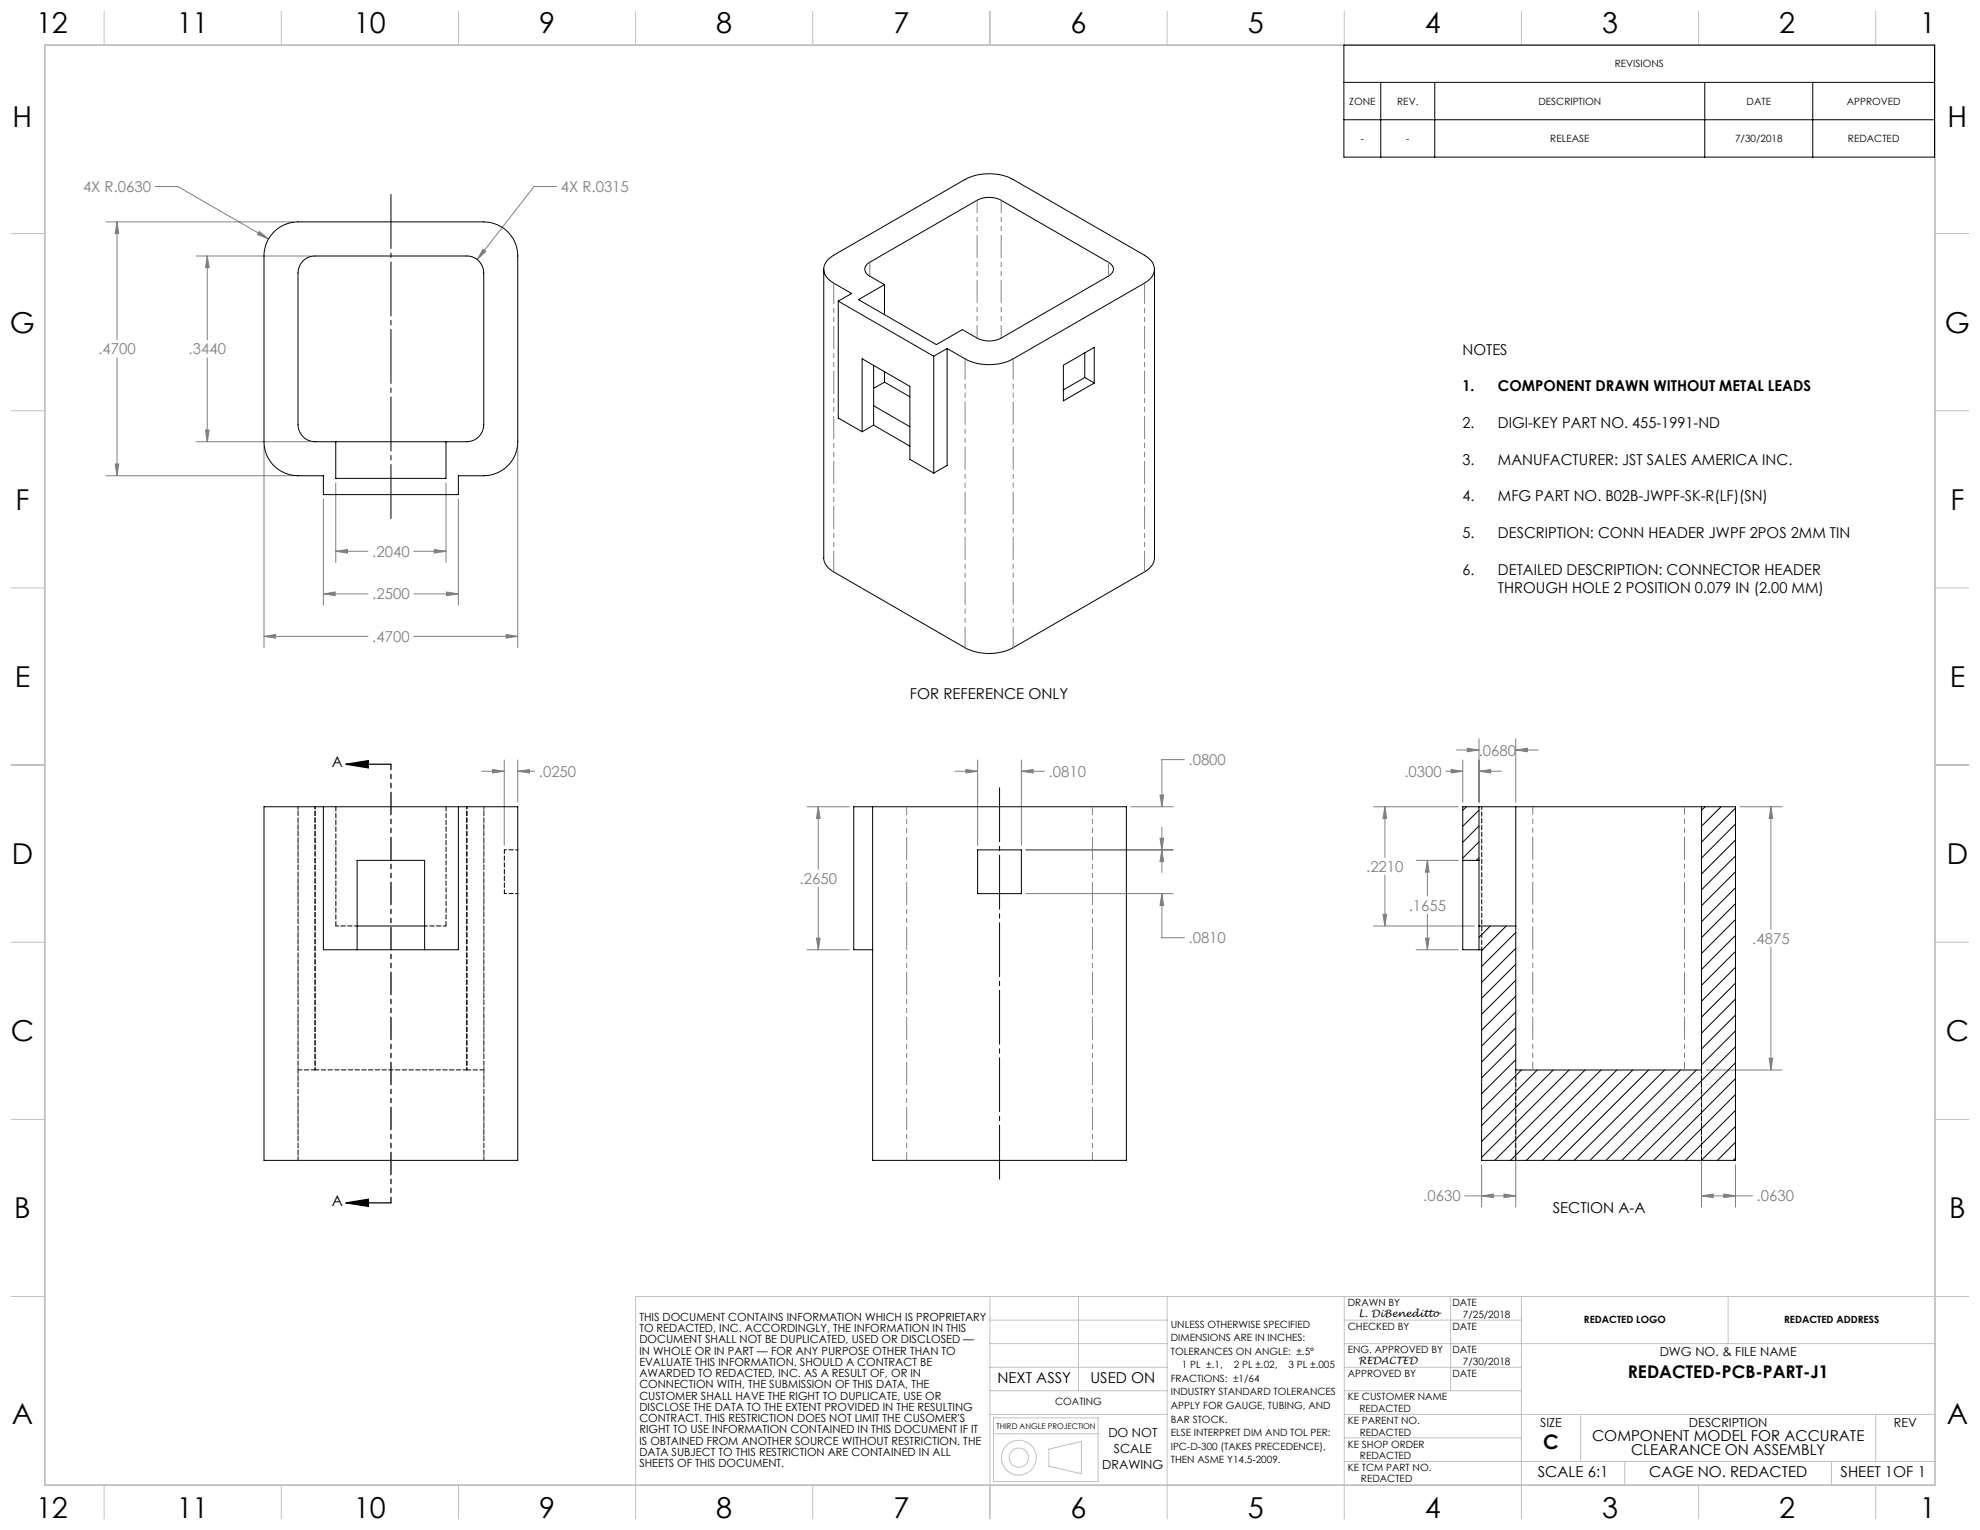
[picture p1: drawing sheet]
<svg xmlns="http://www.w3.org/2000/svg" width="559mm" height="432mm" viewBox="0 0 559 432" stroke-linecap="round" stroke-linejoin="round" font-family="sans-serif">
<path d="M97.6 215.7l6.4-1v2zM97.6 215.7h12.7M97.6 339.5l6.4-1v2zM97.6 339.5h12.7" fill="none" stroke="#000" stroke-width=".35"/>
<g fill="none" stroke="#c0c0c0" stroke-width=".28">
<path d="M29.4 3.2v9.5M79.4 3.2v9.5M129.4 3.2v9.5M179.4 3.2v9.5M229.4 3.2v9.5M279.4 3.2v9.5M329.4 3.2v9.5M379.4 3.2v9.5M429.4 3.2v9.5M479.4 3.2v9.5M529.4 3.2v9.5M3.1 65.9h9.6"/>
<path d="M546.1 65.9h9.5M3.1 115.9h9.6M546.1 115.9h9.5M3.1 165.9h9.6M546.1 165.9h9.5M3.1 215.9h9.6M546.1 215.9h9.5M3.1 265.9h9.6M546.1 265.9h9.5M3.1 315.9h9.6M546.1 315.9h9.5M3.1 365.9h9.6"/>
<path d="M279.4 365.9v62.8M279.4 379.2h50M279.4 372.6h50M304.4 365.9v26.6M329.4 365.9v53.2M379.4 365.9v62.8M379.4 379.2h166.7M379.4 372.6h50M409.4 365.9v26.6M429.4 365.9v53.2M487.7 365.9v13.3M555.6 365.9h-376.2v53.2"/>
<path d="M279.4 392.5h50M279.4 399.2h50M279.4 385.9h50M379.4 392.5h50M379.4 399.2h166.7M379.4 385.9h50M446.1 399.2v13.3M529.4 399.2v13.3M29.4 419.1v9.6M79.4 419.1v9.6M129.4 419.1v9.6M179.4 419.1v9.6"/>
<path d="M229.4 419.1v9.6M280.4 404.6h29.5M280.4 400.2h29.5v17.9h-29.5zM296 409l9.2-2.2v9.1l-9.2-2.1zM329.4 419.1v9.6M379.4 405.8h50M379.4 412.5h166.7M429.4 419.1v9.6M458.5 412.5v6.6M479.4 419.1v9.6M516.9 412.5v6.6M529.4 419.1v9.6"/>
<circle cx="287.5" cy="411.4" r="4.9"/>
<circle cx="287.5" cy="411.4" r="2.71"/>
</g>
<g fill="none" stroke="#808080" stroke-width=".28">
<path d="M43.8 52.6h6.4l25.6 14.8M157.1 52.6h-6.4l-16 20.6M29.8 62.6h53M33 62.6l.5 3.3h-1zM33 62.6v33.3M55.3 72.2h32.3M58.5 72.2l.5 3.3h-1zM58.5 72.2v23.7M73.2 65.3l2.6 2.1-3.1-1.2zM136.3 70.3l.8 .6-2.4 2.3zM33 101v33.3M58.5 101v23.7"/>
<path d="M29.8 134.3h53M32.5 131h1l-.5 3.3zM55.3 124.7h32.3M58 121.4h1l-.5 3.3zM74.5 125.9v56.9M94.8 136.3v22.4M125.9 136.3v22.4M146.1 125.9v56.9M91.3 140.9v29.9M94.8 155.6l3.3-.5v1zM94.8 155.6h9.1M116.8 155.6h9.1"/>
<path d="M122.6 155.1l3.3 .5-3.3 .5zM129.4 140.9v29.9M74.5 179.6l3.3-.5v1zM74.5 179.6h29.4M91.3 167.6l3.3-.5v1zM91.3 167.6h12.6M116.8 167.6h12.6M116.8 179.6h29.3M126 167.1l3.4 .5-3.4 .5zM142.8 179.1l3.3 .5-3.3 .5zM136 217.7h6.3M139 217.2l3.3 .5-3.3 .5z"/>
<path d="M142.3 214.5v24.1M146.1 217.7l3.3-.5v1zM146.1 214.5v11.9M146.1 217.7h4.8M269.6 217.7h6.3M272.6 217.2l3.3 .5-3.3 .5zM275.9 214.5v24.1M288.3 217.7l3.3-.5v1zM288.3 217.7h6.4M288.3 214.5v24.1M334.3 214.4h-6.4v13.3M408.1 217.7h4.7"/>
<path d="M409.5 217.2l3.3 .5-3.3 .5zM411.1 211.7h6.3M412.8 214.5v11.9M414.1 211.2l3.3 .5-3.3 .5zM417.4 217.7l3.3-.5v1zM417.4 217.7h6.4M417.4 208.5v17.9M427.8 211.7l3.3-.5v1zM427.8 208.5v17.9M427.8 211.7h6.3M227.8 227.7h11.9M230.9 227.7l.6 3.3h-1.1z"/>
<path d="M230.9 227.7v17.6M289.5 239.9h41.6M319.2 227.7h11.9M327.4 224.4h1l-.5 3.3zM327.4 236.6h1l-.5 3.3zM327.9 239.9l.5 3.3h-1zM327.9 233.5v12.7M387.7 227.7h23.9M390.8 227.7l.5 3.3h-1zM390.8 227.7v14.3M491.1 227.7h11.9M499.8 227.7l.5 3.3h-1z"/>
<path d="M499.8 227.7v34.6M230.9 250.4v17.6M289.5 252.2h41.6M327.9 252.2l.5 3.3h-1zM327.9 252.2v12.5h6.4M390.3 258.1h1l-.5 3.2zM390.8 247v14.3M399.7 242.8h11.9M402.8 242.8l.5 3.3h-1zM402.8 242.8v10.1M402.8 258v10M227.8 268h11.9"/>
<path d="M230.4 264.8h1.1l-.6 3.2zM387.7 261.3h28.4M399.7 268h11.9M402.3 264.8h1l-.5 3.2zM499.8 267.3v34.7M499.3 298.7h1l-.5 3.3zM427.8 303.2v37.5M480.2 303.2v37.5M481.5 302h21.5M413.4 337.5h14.4M418.1 337.5l3.4-.5v1zM418.1 328.8v11.9"/>
<path d="M424.5 337l3.3 .5-3.3 .5zM480.2 337.5l3.3-.5v1zM480.2 337.5h14.4M486.5 337l3.3 .5-3.3 .5zM489.8 328.8v11.9"/>
</g>
<path d="M282.1 221.3v112.5" fill="none" stroke="#000" stroke-width=".28" stroke-dasharray="15.2 1.3 1.3 1.3" stroke-dashoffset="-1"/>
<path d="M110.3 147.1v-93" fill="none" stroke="#000" stroke-width=".28" stroke-dasharray="15.2 1.3 1.3 1.3" stroke-dashoffset="-.8"/>
<path d="M110.3 215.7v123.7" fill="none" stroke="#000" stroke-width=".35" stroke-dasharray="6.3 1.3 1.3 1.3 1.3 1.3" stroke-dashoffset="4.8"/>
<path d="M12.7 12.7h533.4v406.4h-533.4z" fill="none" stroke="#c0c0c0" stroke-width=".5"/>
<path d="M379.3 12.7h166.7v31.6h-166.7zM379.3 23.2h166.7M379.3 33.8h166.7M389.7 23.2v21.1M404.9 23.2v21.1M481.1 23.2v21.1M511.6 23.2v21.1" fill="none" stroke="#000" stroke-width=".28"/>
<path d="M97.6 215.7l6.4-1v2zM97.6 339.5l6.4-1v2z" fill="#000"/>
<path d="M139 217.2l3.3 .5-3.3 .5zM146.1 217.7l3.3-.5v1zM327.4 224.4h1l-.5 3.3zM327.9 239.9l.5 3.3h-1zM327.4 236.6h1l-.5 3.3zM327.9 252.2l.5 3.3h-1zM230.9 227.7l.6 3.3h-1.1zM230.4 264.8h1.1l-.6 3.2zM288.3 217.7l3.3-.5v1zM272.6 217.2l3.3 .5-3.3 .5zM136.3 70.3l-1.6 2.9 2.4-2.3zM73.2 65.3l-.5 .9 3.1 1.2zM94.8 155.6l3.3-.5v1zM122.6 155.1l3.3 .5-3.3 .5zM91.3 167.6l3.3-.5v1zM126 167.1l3.4 .5-3.4 .5zM74.5 179.6l3.3-.5v1zM142.8 179.1l3.3 .5-3.3 .5zM58.5 72.2l.5 3.3h-1zM58 121.4h1l-.5 3.3zM33 62.6l.5 3.3h-1zM32.5 131h1l-.5 3.3zM499.8 227.7l.5 3.3h-1zM499.3 298.7h1l-.5 3.3zM390.8 227.7l.5 3.3h-1zM390.3 258.1h1l-.5 3.2zM402.3 264.8h1l-.5 3.2zM402.8 242.8l.5 3.3h-1zM409.5 217.2l3.3 .5-3.3 .5zM417.4 217.7l3.3-.5v1zM414.1 211.2l3.3 .5-3.3 .5zM427.8 211.7l3.3-.5v1zM480.2 337.5l3.3-.5v1zM486.5 337l3.3 .5-3.3 .5zM418.1 337.5l3.4-.5v1zM424.5 337l3.3 .5-3.3 .5z" fill="#808080"/>
<g fill="none" stroke="#000" stroke-width=".28">
<path d="M77 65.8a9.7 9.7 0 0 1 7.1-3.2h52.4a9.6 9.6 0 0 1 9.6 9.6v52.5a9.6 9.6 0 0 1-9.6 9.6h-7.1v5.3h-38.1v-5.3h-7.2a9.6 9.6 0 0 1-9.6-9.6v-52.5l.2-2a9.2 9.2 0 0 1 2.3-4.4zM85.5 73.6a4.6 4.6 0 0 1 3.4-1.4h42.8a4.8 4.8 0 0 1 4.8 4.8v42.9a4.8 4.8 0 0 1-4.8 4.8h-42.8a4.8 4.8 0 0 1-4.8-4.8v-42.9a5 5 0 0 1 1.4-3.4zM232.5 76v81.5a4.8 4.8 0 0 0 2.8 3.9l37 21.4a15 15 0 0 0 13.6 0l37.1-21.4a4.7 4.7 0 0 0 2.8-3.9v-81.5M244.6 74.7l.9-.7 30.3-17.5a7.5 7.5 0 0 1 6.7 0l30.3 17.5a2.06 2.06 0 0 1 1.4 2 2.06 2.06 0 0 1-1.4 1.9l-30.3 17.5a7.5 7.5 0 0 1-6.7 0l-4.2-2.4-7.3 4.3-22-12.7 7.3-4.3-4.1-2.4a1.99 1.99 0 0 1-.9-3.2zM236.6 85l3.7-2.2-5-2.9a4.5 4.5 0 0 1-2.7-4.8l.9-1.7 1.8-1.4 37-21.3a15 15 0 0 1 13.6 0l37.1 21.3a4.2 4.2 0 0 1 2.2 6l-.9 1-1.3 .9-37.1 21.4a14.9 14.9 0 0 1-13.6 0l-5-2.9M236.6 85l26.9 15.5M236.6 85v33l6.7 3.8M249.6 80.3v8.5M267.3 98.4l-3.8 2.1M267.3 98.4v32.9l-3.8 2.2M306.1 99.6v6.9M246.6 114.5l10.2 5.9"/>
<path d="M246.6 103.1v16.9M246.6 120l-3.3 1.8M246.6 120l10.2 5.9M249.6 107.8l-3 1.8M249.6 104.9v2.9M249.6 107.8l7.2 4.2M263.5 100.5v33M300.1 103.1l8.7-5.1v10.1l-8.7 5zM306.1 106.5l-6 3.5M306.1 106.5l2.7 1.6M94.8 124.7v10.3h31.1v-10.3M243.3 121.8v-20.6l13.5 7.8v20.6l6.7 3.9"/>
<path d="M74.5 227.7h71.6v99.8h-71.6zM91.3 227.7v40.3h38.1v-40.3M246.3 227.7h71.6v99.8h-71.6zM246.3 227.7h-5.4v40.3h5.4M275.9 239.9h12.4v12.3h-12.4zM413.9 227.7l-1.1 1M417.4 228.6l-4.6 4.6M417.4 233.1l-4.6 4.6M417.4 237.6l-4.6 4.6M417.4 227.7v40.3M427.8 227.7h52.4M427.8 227.7h-15v40.3h5.3v59.5h71.7v-99.8h-9.6"/>
<path d="M427.8 227.7v74.3h52.4v-74.3M481.2 227.7l-1 1M485.7 227.7l-5.5 5.5M489.8 228.1l-9.6 9.6M489.8 232.6l-9.6 9.6M489.8 237.1l-9.6 9.6M412.8 242.8h4.6M417.4 242.1l-.7 .7M489.8 241.5l-9.6 9.6M489.8 246l-9.6 9.6M489.8 250.5l-9.6 9.6M489.8 255l-9.6 9.6"/>
<path d="M489.8 259.5l-9.6 9.6M100.8 268v-25.2h19v25.2M100.8 261.3h19M417.4 261.3h10.4M420.6 261.3l-3.2 3.2M425.1 261.3l-7 7M427.8 263.2l-9.7 9.6M427.8 267.7l-9.7 9.5M427.8 272.1l-9.7 9.6M427.8 276.6l-9.7 9.6M489.8 264l-9.6 9.6M489.8 268.5l-9.6 9.6"/>
<path d="M489.8 273l-9.6 9.6M489.8 277.5l-9.6 9.6M427.8 281.1l-9.7 9.6M427.8 285.6l-9.7 9.6M427.8 290.1l-9.7 9.6M427.8 294.6l-9.7 9.6M427.8 299.1l-9.7 9.6M489.8 281.9l-9.6 9.7M489.8 286.5l-9.6 9.6M489.8 290.9l-9.6 9.6M489.8 295.4l-32.1 32.1M489.8 299.9l-27.6 27.6"/>
<path d="M429.4 302l-11.3 11.2M433.8 302l-15.7 15.7M438.4 302l-20.3 20.2M442.8 302l-24.7 24.6M447.3 302l-25.5 25.5M451.8 302l-25.5 25.5M456.3 302l-25.5 25.5M460.8 302l-25.5 25.5M465.3 302l-25.5 25.5M469.8 302l-25.5 25.5M474.3 302l-25.6 25.5M478.8 302l-25.6 25.5"/>
<path d="M489.8 304.4l-23.1 23.1M489.8 308.9l-18.6 18.6M489.8 313.4l-14.1 14.1M489.8 317.9l-9.6 9.6M489.8 322.4l-5.1 5.1M489.8 326.8l-.6 .7"/>
</g>
<path d="M94.8 261.3v-33.7M125.9 261.3v-33.7" fill="none" stroke="#000" stroke-width=".28" stroke-dasharray="1.3 .6"/>
<path d="M94.8 261.3h6M119.9 261.3h6" fill="none" stroke="#000" stroke-width=".28" stroke-dasharray="1.3 .6" stroke-dashoffset=".5"/>
<path d="M84.1 227.6v74.3M88.9 227.6v74.3M131.7 227.6v74.3M142.3 239.8h3.8M142.3 252.2h3.8M88.9 301.9v-74.3M131.7 301.9v-74.3M136.5 301.9v-74.3" fill="none" stroke="#000" stroke-width=".28" stroke-dasharray="1.3 .6" stroke-dashoffset=".6"/>
<path d="M84.1 301.9h4.8M131.7 301.9h4.8" fill="none" stroke="#000" stroke-width=".28" stroke-dasharray="1.3 .6" stroke-dashoffset=".1"/>
<path d="M142.3 239.8v12.4M88.9 301.9h42.8" fill="none" stroke="#000" stroke-width=".28" stroke-dasharray="1.3 .6" stroke-dashoffset=".2"/>
<path d="M136.5 301.9v25.6M480.2 301.9v25.6M84.1 327.5v-25.6M427.8 327.5v-25.6" fill="none" stroke="#000" stroke-width=".28" stroke-dasharray="1.3 .6" stroke-dashoffset=".3"/>
<path d="M84.1 227.6v99.9M255.9 227.6v99.9M432.6 227.6v74.3M475.4 301.9v-74.3M136.5 327.5v-99.9M308.3 327.5v-99.9" fill="none" stroke="#808080" stroke-width=".28" stroke-dasharray="6.3 1.3 1.3 1.3 1.3 1.3" stroke-dashoffset="4.1"/>
<path d="M235.3 79.9v81.5M286 101.3v81.5M323 161.4v-81.5M272.4 182.8v-81.5" fill="none" stroke="#808080" stroke-width=".28" stroke-dasharray="6.3 1.3 1.3 1.3 1.3 1.3" stroke-dashoffset=".5"/>
<path d="M245.5 74v3.9M312.8 77.9v-3.9" fill="none" stroke="#808080" stroke-width=".28" stroke-dasharray="6.3 1.3 1.3 1.3 1.3 1.3"/>
<path d="M282.6 56.5v38.9M275.8 95.4v-38.9" fill="none" stroke="#808080" stroke-width=".28" stroke-dasharray="6.3 1.3 1.3 1.3 1.3 1.3" stroke-dashoffset="2.8"/>
<path d="M418.2 227.6v40.4" fill="none" stroke="#000" stroke-width=".28" stroke-dasharray="1.3 .6" stroke-dashoffset=".4"/>
<g font-size="8.1">
<text x="10.2" y="9.3">12</text>
<text x="49.9" y="9.3">11</text>
<text x="99.9" y="9.3">10</text>
<text x="152.1" y="9.3">9</text>
<text x="202.1" y="9.3">8</text>
<text x="252.1" y="9.3">7</text>
<text x="302.1" y="9.3">6</text>
<text x="352.1" y="9.3">5</text>
<text x="402.1" y="9.3">4</text>
<text x="452.1" y="9.3">3</text>
<text x="502.1" y="9.3">2</text>
<text x="541.8" y="9.3">1</text>
<text x="3.5" y="35.9">H</text>
<text x="549.6" y="35.9">H</text>
<text x="2.8" y="93.9">G</text>
<text x="548.9" y="93.9">G</text>
<text x="4.4" y="143.9">F</text>
<text x="550.5" y="143.9">F</text>
<text x="4.1" y="193.9">E</text>
<text x="550.2" y="193.9">E</text>
<text x="3.3" y="243.9">D</text>
<text x="549.4" y="243.9">D</text>
<text x="3" y="293.9">C</text>
<text x="549.1" y="293.9">C</text>
<text x="4" y="343.9">B</text>
<text x="550.1" y="343.9">B</text>
<text x="3.3" y="401.8">A</text>
<text x="549.4" y="401.8">A</text>
<text x="10.2" y="428.4">12</text>
<text x="49.9" y="428.4">11</text>
<text x="99.9" y="428.4">10</text>
<text x="152.1" y="428.4">9</text>
<text x="202.1" y="428.4">8</text>
<text x="252.1" y="428.4">7</text>
<text x="302.1" y="428.4">6</text>
<text x="352.1" y="428.4">5</text>
<text x="402.1" y="428.4">4</text>
<text x="452.1" y="428.4">3</text>
<text x="502.1" y="428.4">2</text>
<text x="541.8" y="428.4">1</text>
</g>
<text font-size="5.6" x="435.6" y="409">C</text>
<text font-size="4.9" x="459.4" y="388.8">REDACTED-PCB-PART-J1</text>
<g font-size="4.2" fill="#808080">
<text x="23.4" y="54.2">4X R.0630</text>
<text x="158.3" y="54.2">4X R.0315</text>
<text x="27.8" y="100">.4700</text>
<text x="53.2" y="100">.3440</text>
<text x="105.1" y="157.2">.2040</text>
<text x="105.1" y="169.2">.2500</text>
<text x="105.1" y="181.2">.4700</text>
<text x="335.4" y="216">.0800</text>
<text x="417.3" y="213.3">.0680</text>
<text x="152.1" y="219.2">.0250</text>
<text x="295.9" y="219.2">.0810</text>
<text x="396.4" y="219.3">.0300</text>
<text x="225.7" y="249.4">.2650</text>
<text x="385.6" y="246.1">.2210</text>
<text x="397.6" y="257">.1655</text>
<text x="335.4" y="266.3">.0810</text>
<text x="494.5" y="266.4">.4875</text>
<text x="401.7" y="339.1">.0630</text>
<text x="495.7" y="339.1">.0630</text>
</g>
<g font-size="4.2">
<text x="412.8" y="100.1">NOTES</text>
<text x="412.8" y="110.4">1.</text>
<text x="422.8" y="110.4">COMPONENT DRAWN WITHOUT METAL LEADS</text>
<text x="412.8" y="120.8">2.</text>
<text x="422.8" y="120.8">DIGI-KEY PART NO. 455-1991-ND</text>
<text x="412.8" y="131.1">3.</text>
<text x="422.8" y="131.1">MANUFACTURER: JST SALES AMERICA INC.</text>
<text x="412.8" y="141.5">4.</text>
<text x="422.8" y="141.5">MFG PART NO. B02B-JWPF-SK-R(LF)(SN)</text>
<text x="412.8" y="151.8">5.</text>
<text x="422.8" y="151.8">DESCRIPTION: CONN HEADER JWPF 2POS 2MM TIN</text>
<text x="412.8" y="162.2">6.</text>
<text x="422.8" y="162.2">DETAILED DESCRIPTION: CONNECTOR HEADER</text>
<text x="422.8" y="167.4">THROUGH HOLE 2 POSITION 0.079 IN (2.00 MM)</text>
<text x="256.8" y="197.2">FOR REFERENCE ONLY</text>
<text x="93.7" y="216.5">A</text>
<text x="93.7" y="340.3">A</text>
<text x="438.2" y="342.3">SECTION A-A</text>
<text x="281.5" y="390.4">NEXT ASSY</text>
<text x="307.8" y="390.4">USED ON</text>
<text x="449.3" y="406.5">COMPONENT MODEL FOR ACCURATE</text>
<text x="460.3" y="410.7">CLEARANCE ON ASSEMBLY</text>
<text x="434" y="417">SCALE 6:1</text>
<text x="465.4" y="417">CAGE NO. REDACTED</text>
<text x="519.5" y="417">SHEET 1OF 1</text>
</g>
<g font-size="3.5">
<text x="468.4" y="382.7">DWG NO. &amp; FILE NAME</text>
<text x="312.8" y="405.6">DO NOT</text>
<text x="434.7" y="402.7">SIZE</text>
<text x="476.7" y="402.7">DESCRIPTION</text>
<text x="534.5" y="402.7">REV</text>
<text x="314.3" y="410.1">SCALE</text>
<text x="311.1" y="414.6">DRAWING</text>
</g>
<g font-size="3.2">
<text x="180.4" y="372.8">THIS DOCUMENT CONTAINS INFORMATION WHICH IS PROPRIETARY</text>
<text x="180.4" y="376">TO REDACTED, INC. ACCORDINGLY, THE INFORMATION IN THIS</text>
<text x="180.4" y="379.1">DOCUMENT SHALL NOT BE DUPLICATED, USED OR DISCLOSED —</text>
<text x="180.4" y="382.3">IN WHOLE OR IN PART — FOR ANY PURPOSE OTHER THAN TO</text>
<text x="180.4" y="385.5">EVALUATE THIS INFORMATION. SHOULD A CONTRACT BE</text>
<text x="180.4" y="388.7">AWARDED TO REDACTED, INC. AS A RESULT OF, OR IN</text>
<text x="180.4" y="391.8">CONNECTION WITH, THE SUBMISSION OF THIS DATA, THE</text>
<text x="180.4" y="395">CUSTOMER SHALL HAVE THE RIGHT TO DUPLICATE, USE OR</text>
<text x="180.4" y="398.2">DISCLOSE THE DATA TO THE EXTENT PROVIDED IN THE RESULTING</text>
<text x="180.4" y="401.4">CONTRACT. THIS RESTRICTION DOES NOT LIMIT THE CUSOMER'S</text>
<text x="180.4" y="404.5">RIGHT TO USE INFORMATION CONTAINED IN THIS DOCUMENT IF IT</text>
<text x="180.4" y="407.7">IS OBTAINED FROM ANOTHER SOURCE WITHOUT RESTRICTION. THE</text>
<text x="180.4" y="410.9">DATA SUBJECT TO THIS RESTRICTION ARE CONTAINED IN ALL</text>
<text x="180.4" y="414.1">SHEETS OF THIS DOCUMENT.</text>
</g>
<g font-size="2.8">
<text x="455.7" y="19">REVISIONS</text>
<text x="380.8" y="29.6">ZONE</text>
<text x="394.3" y="29.6">REV.</text>
<text x="434.2" y="29.6">DESCRIPTION</text>
<text x="492.9" y="29.6">DATE</text>
<text x="521.2" y="29.6">APPROVED</text>
<text x="384" y="40.1">-</text>
<text x="396.9" y="40.1">-</text>
<text x="437.5" y="40.1">RELEASE</text>
<text x="489.7" y="40.1">7/30/2018</text>
<text x="521.5" y="40.1">REDACTED</text>
<text x="380.4" y="368.6">DRAWN BY</text>
<text x="383.4" y="371.7">L. DiBeneditto</text>
<text x="409.9" y="368.6">DATE</text>
<text x="412.9" y="372">7/25/2018</text>
<text x="330.4" y="374.7">UNLESS OTHERWISE SPECIFIED</text>
<text x="380.4" y="375.3">CHECKED BY</text>
<text x="409.9" y="375.3">DATE</text>
<text x="447" y="373.4">REDACTED LOGO</text>
<text x="503.5" y="373.4">REDACTED ADDRESS</text>
<text x="330.4" y="378.5">DIMENSIONS ARE IN INCHES:</text>
<text x="330.4" y="382.4">TOLERANCES ON ANGLE: ±.5°</text>
<text x="380.4" y="381.9">ENG. APPROVED BY</text>
<text x="409.9" y="381.9">DATE</text>
<text x="333.5" y="386.2">1 PL ±.1,</text>
<text x="348.2" y="386.2">2 PL ±.02,</text>
<text x="363.7" y="386.2">3 PL ±.005</text>
<text x="380.4" y="388.6">APPROVED BY</text>
<text x="383.4" y="385">REDACTED</text>
<text x="409.9" y="388.6">DATE</text>
<text x="412.9" y="385.1">7/30/2018</text>
<text x="330.4" y="390">FRACTIONS: ±1/64</text>
<text x="330.4" y="393.8">INDUSTRY STANDARD TOLERANCES</text>
<text x="380.4" y="395.2">KE CUSTOMER NAME</text>
<text x="297.8" y="396.6">COATING</text>
<text x="330.4" y="397.6">APPLY FOR GAUGE, TUBING, AND</text>
<text x="330.4" y="401.5">BAR STOCK.</text>
<text x="380.4" y="401.9">KE PARENT NO.</text>
<text x="383.6" y="398.6">REDACTED</text>
<text x="330.4" y="405.3">ELSE INTERPRET DIM AND TOL PER:</text>
<text x="383.7" y="405.2">REDACTED</text>
<text x="330.4" y="409.1">IPC-D-300 (TAKES PRECEDENCE),</text>
<text x="330.4" y="412.9">THEN ASME Y14.5-2009.</text>
<text x="380.4" y="408.5">KE SHOP ORDER</text>
<text x="383.8" y="411.9">REDACTED</text>
<text x="380.4" y="415.2">KE TCM PART NO.</text>
<text x="384.1" y="418.4">REDACTED</text>
</g>
<text font-size="2.2" x="281.3" y="403.3">THIRD ANGLE PROJECTION</text>
</svg>
